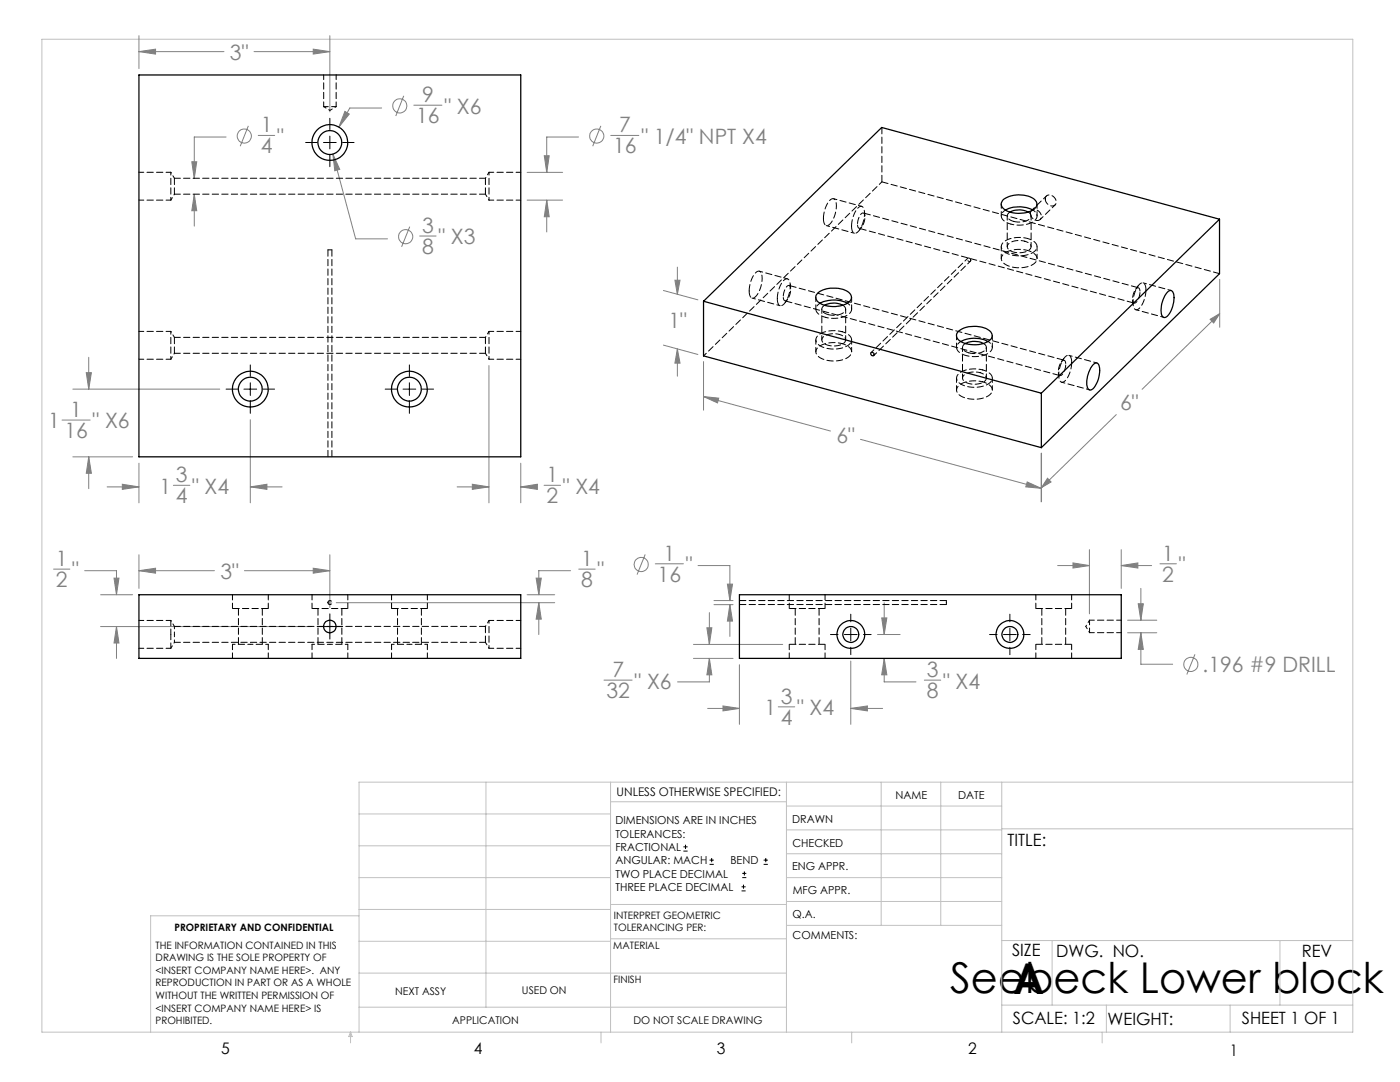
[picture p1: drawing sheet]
<svg xmlns="http://www.w3.org/2000/svg" width="279mm" height="216mm" viewBox="0 0 279 216" stroke-linecap="round" stroke-linejoin="round" font-family="sans-serif">
<g fill="none" stroke="#808080" stroke-width=".2">
<path d="M27.7 10.3l3.3-.5v1zM27.7 7.1v6.6M27.7 10.3h17M50.7 10.3h15.1M62.5 9.8l3.3 .5-3.3 .5zM65.8 7.1v15.2M80.6 19.1l-1.6 4M38.3 32.3h1l-.5 3.3zM38.8 38.8l.5 3.3h-1zM38.8 38.8v6.3M45.1 27.3h-6.3v8.3M49.6 25.1l-1.7 4.1"/>
<path d="M51.5 27h3.3M66.4 30.7l1.4 3.1-1 .3zM66.4 30.7l4.6 17h6.3M68.8 22.2l.9 .6-2.1 2.6zM76.2 21.6h-6.4l-2.2 3.8M82.6 21h5.6M105.2 39.9h7.1M105.2 34.4h7.1M108.6 31.1h1l-.5 3.3zM109.1 39.9l.5 3.4h-1zM109.1 39.9v6.4M115.5 27.3h-6.4v7.1"/>
<path d="M119.9 25.1l-1.6 4.1M121.9 27h5.6M81.8 45.2l-1.6 4M83.7 47.1h3.3M132.4 58l6.9 1.8M134.7 55.9h1l-.5 2.8zM135.2 53.3v5.4M243.4 55.7v9.6M14.5 77.6h29.4M17.2 74.4h1l-.5 3.2zM17.7 71.3v6.3M97.6 73v27.3"/>
<path d="M132.4 68.9l6.9 1.8M135.2 69.6l.5 2.9h-1zM135.2 69.6v5.5M140.4 72.1v9.7M140.4 79.1l25.3 6.9M140.4 79.1l3 .3-.2 1zM241.5 63.7l1.9-1.1-1.2 1.9zM243.4 62.6l-15.5 15.1M12.4 83.8h5.6M14.5 91.2h12M17.7 91.2l.5 3.2h-1zM17.7 91.2v6.3"/>
<path d="M21.4 97.2h6.3M24.4 96.6l3.3 .6-3.3 .4zM27.7 92.4v7.9M34.6 96.8h3.3M50 97.2l3.3-.6v1zM50 83.7v16.6M50 97.2h6.3M91.2 97.2h6.4M94.3 96.6l3.3 .6-3.3 .4zM103.9 97.2l3.3-.6v1zM103.9 97.2h3.1M103.9 92.4v7.9"/>
<path d="M108.6 96.8h3.3M171.7 87.7l36.1 9.7M205 96.2l2.8 1.2-3.1-.2zM207.8 90.5v9.7M207.9 90.4v9.6M209.1 95.4l.7 .8-1.9 1.1zM222.8 82.7l-14.9 14.6M10.7 113.6h3.2M16.9 113.9h6.3v4.8M20.1 118.7h6.4M22.8 115.4h.9l-.5 3.3zM27.7 113.9l3.3-.5v1z"/>
<path d="M27.7 113.9h15.1M27.7 110.7v6.7M48.8 113.9h17M62.5 113.4l3.3 .5-3.3 .5zM65.8 110.7v10.5M105.2 118.7h5.5M107 115.4h1l-.5 3.3zM113.9 113.9h-6.4v4.8M115.5 113.6h3.3M128.8 110.6l-1.7 4.1M130.8 112.5h5.6M139.3 112.9h6.4v6.9"/>
<path d="M142.5 119.8h3.8M145.2 116.6h1l-.5 3.2zM211.1 112.9h6.3M214.1 112.3l3.3 .6-3.3 .4zM217.4 109.7v12.8M223.8 112.9l3.3-.6v1zM223.8 109.7v7.7M223.8 112.9h6M227.7 117.4v6.4M231.5 112.5h3.3M20.1 125h42M23.2 125l.5 3.3h-.9z"/>
<path d="M23.2 125v6.4M67.1 120.3h43.6M107.5 120.3l.5 3.2h-1zM107.5 120.3v6.3M120.5 135.7h5.7M138.4 128.6h17.8M138.4 131.4h7.9M141.1 125.3h1l-.5 3.3zM141.6 131.4l.5 3.3h-1zM141.6 131.4v4.7h-6.4M141.6 122.2v6.4M142.5 120.6h3.8"/>
<path d="M145.7 120.7l.5 3.2h-1zM145.7 120.6v6.4M147.6 132.6v11.9M169.8 131.9v12.6M175.1 126.6h4.5M176 123.3h1l-.5 3.3zM176.5 131.4l.5 3.3h-1zM176.5 131.4v4.7h6.3M176.5 120.3v6.3M184.5 135.7h3.2M225 123.8h5.9M225 126.3h5.9"/>
<path d="M227.2 120.5h1l-.5 3.3zM227.7 126.3v6.2h6.3M227.7 126.3l.5 3.3h-1zM238.5 130.6l-1.6 4M141.2 141.4h6.4M144.3 140.9l3.3 .5-3.3 .5zM155.3 141h3.3M169.8 141.4l3.3-.5v1zM169.8 141.4h6.3"/>
<circle cx="48.8" cy="27.1" r="1.41"/>
<circle cx="79.8" cy="21.1" r="1.42"/>
<circle cx="119.1" cy="27.1" r="1.41"/>
<circle cx="81" cy="47.2" r="1.42"/>
<circle cx="128" cy="112.6" r="1.41"/>
<circle cx="237.7" cy="132.6" r="1.41"/>
</g>
<g fill="none" stroke="#000" stroke-width=".2">
<path d="M61 28.4h2.3M64.6 28.4h2.5M65.8 23.6v2.3M65.8 27.2v2.5M65.8 31v2.3M68.4 28.4h2.3M45.1 77.6h2.3M48.7 77.6h2.5M50 72.8v2.3M50 76.4v2.5M52.5 77.6h2.3M76.9 77.6h2.3"/>
<path d="M80.4 77.6h2.6M81.7 72.8v2.3M81.7 76.4v2.5M84.2 77.6h2.3M50 80.2v2.3M81.7 80.2v2.3M63.3 125h5M65.8 122.5v5M165.7 126.6h1.6M168.5 126.6h2.6M169.8 122.6v1.5M169.8 125.3v2.6"/>
<path d="M169.8 129.2v1.4M172.3 126.6h1.5M197.5 126.6h1.5M200.3 126.6h2.5M201.5 122.6v1.5M201.5 125.3v2.6M201.5 129.2v1.4M204.1 126.6h1.5M136.4 169.8h.8M136.4 169h.8M136.8 168.6v.8M141.6 172.5h.9"/>
<path d="M141.6 171.6h.9M142 171.2v.8M148 177.8h.8M148 177h.8M148.1 175.1h.8M148.1 174.3h.8M148.4 176.5v.8M148.6 173.9v.8M152.4 172.5h.8M152.4 171.6h.8M152.8 171.2v.8"/>
</g>
<g fill="none" stroke="#c0c0c0" stroke-width=".2">
<path d="M8.4 7.8h261.6v198.2h-261.6zM65.5 119.9l.7 .7M65.8 119.7v1.1M66.2 119.9l-.7 .7M65.3 120.3h1M97 156.1v44.9M121.8 156.1v49.9M121.8 160h35.2M157 156.1v49.9M175.9 156.1v28.5M187.7 156.1v28.5M199.9 156.1v49.9"/>
<path d="M270 156.1h-198.4v49.9M71.6 175.1h50.2M71.6 168.8h50.2M71.6 162.4h50.2M157 170.4h42.9M157 165.6h42.9M157 160.8h42.9M157 175.1h42.9M157 179.9h42.9M199.9 165.4h70.1M71.6 194.2h85.4M71.6 187.8h50.2"/>
<path d="M71.6 181.5h50.2M71.6 182.7h-41.5v23.3M121.8 187.3h35.2M121.8 180.5h35.2M157 184.6h42.9M199.9 187.7h70.1M210 187.7v12.9M255.4 187.7v12.9M70 206v2.1M70 206l.3 .8h-.7zM71.6 201h85.4M119.9 206v2.1"/>
<path d="M170 206v2.1M199.9 200.6h70.1M220 206v2.1M220.8 200.6v5.4M245.5 200.6v5.4"/>
</g>
<g fill="#808080">
<path d="M107.5 120.3l.5 3.2h-1zM107 115.4h1l-.5 3.3z"/>
<path d="M68.8 22.2l-1.2 3.2 2.1-2.6zM17.2 74.4h1l-.5 3.2zM17.7 91.2l.5 3.2h-1zM50 97.2l3.3-.6v1zM24.4 96.6l3.3 .6-3.3 .4zM62.5 9.8l3.3 .5-3.3 .5zM27.7 10.3l3.3-.5v1zM66.4 30.7l.4 3.4 1-.3zM38.3 32.3h1l-.5 3.3zM38.8 38.8l.5 3.3h-1zM109.1 39.9l.5 3.4h-1zM108.6 31.1h1l-.5 3.3zM94.3 96.6l3.3 .6-3.3 .4zM103.9 97.2l3.3-.6v1zM23.2 125l.5 3.3h-.9zM22.8 115.4h.9l-.5 3.3zM62.5 113.4l3.3 .5-3.3 .5zM27.7 113.9l3.3-.5v1zM223.8 112.9l3.3-.6v1zM214.1 112.3l3.3 .6-3.3 .4zM145.2 116.6h1l-.5 3.2zM145.7 120.7l.5 3.2h-1zM227.2 120.5h1l-.5 3.3zM227.7 126.3l.5 3.3h-1zM141.1 125.3h1l-.5 3.3zM141.6 131.4l.5 3.3h-1zM176 123.3h1l-.5 3.3zM176.5 131.4l.5 3.3h-1zM169.8 141.4l3.3-.5v1zM144.3 140.9l3.3 .5-3.3 .5zM140.4 79.1l3 .3-.2 1zM205 96.2l2.8 1.2-3.1-.2zM209.1 95.4l.7 .8-1.9 1.1zM241.5 63.7l1.9-1.1-1.2 1.9zM134.7 55.9h1l-.5 2.8zM135.2 69.6l.5 2.9h-1z"/>
</g>
<g fill="none" stroke="#000" stroke-width=".25">
<path d="M27.7 15h76.2v76.2h-76.2zM200.3 39.8a5.5 5.5 0 0 1 6.3 .2 1.24 1.24 0 0 1-.6 2 5.5 5.5 0 0 1-6-.6 1.13 1.13 0 0 1 .3-1.6zM163.3 58.4a5.6 5.6 0 0 1 6.3 .2 1.24 1.24 0 0 1-.6 2 5.5 5.5 0 0 1-6-.6l-.1-.3a1.05 1.05 0 0 1 .4-1.3zM200.7 41.9a6.1 6.1 0 0 1 5.4 0M201.6 42.3a4 4 0 0 1 3.6 0M233.1 58.2a.65 .65 0 0 1 .8-.2 .65 .65 0 0 1 .3 .7 5.3 5.3 0 0 1-1.5 4.6 .64 .64 0 0 1-.9-.7 5.6 5.6 0 0 1 1.3-4.4zM243.4 43.7l-35.6 34.8M243.4 43.7v10.9l-35.6 34.7M243.4 43.7l-67.4-18.3-35.6 34.7M140.4 60.1v10.9l67.4 18.3M140.4 60.1l67.4 18.4M163.7 60.5a6.1 6.1 0 0 1 5.4 0"/>
<path d="M164.6 60.9a3.7 3.7 0 0 1 3.6 0M191.3 66a5.6 5.6 0 0 1 6.4 .2 1.24 1.24 0 0 1-.6 2 5.5 5.5 0 0 1-6-.6l-.1-.3a1.1 1.1 0 0 1 .3-1.3zM191.7 68.2a5.8 5.8 0 0 1 5.5 0M192.7 68.5a4 4 0 0 1 3.6 0M207.8 78.5v10.8M218.1 72.8a.68 .68 0 0 1 .8-.4 .68 .68 0 0 1 .5 .8 5.2 5.2 0 0 1-1.5 4.6 .64 .64 0 0 1-.9-.7 5.6 5.6 0 0 1 1.1-4.3zM27.7 118.7h76.2v12.7h-76.2zM147.6 118.7h76.2v12.7h-76.2z"/>
<circle cx="65.8" cy="28.5" r="2.38"/>
<circle cx="65.8" cy="28.4" r="3.6"/>
<circle cx="50" cy="77.7" r="2.38"/>
<circle cx="50" cy="77.6" r="3.6"/>
<circle cx="81.7" cy="77.7" r="2.38"/>
<circle cx="81.7" cy="77.6" r="3.6"/>
<circle cx="174.1" cy="70.6" r=".34"/>
<circle cx="65.8" cy="125" r="1.24"/>
<circle cx="169.8" cy="126.6" r="1.58"/>
<circle cx="169.8" cy="126.6" r="2.78"/>
<circle cx="201.5" cy="126.6" r="1.58"/>
<circle cx="201.6" cy="126.6" r="2.78"/>
</g>
<g fill="none" stroke="#000" stroke-width=".2" stroke-dasharray="1.3 .6" stroke-dashoffset=".4">
<path d="M66.2 49.9h-.8M157.8 57.6l-.1-.9M162.8 59.3v2.4M171.5 45.9l.5-.7M172.6 43.1l-.1-.9M199.8 40.7v2.4M199.8 49.2v2.4M200.7 41.9a1.3 1.3 0 0 0-.9 1.3 1.3 1.3 0 0 0 1.1 1.2l.8 .3M201 43.1v6.1M205.8 49.2v-6.1M207 43.1v-2.4M207 51.6v-2.4"/>
<path d="M226 59.9l.1 .9M227.1 57.1l-.5 .7M156.7 60.4l.5-.7M162.8 67.8v2.4M163.7 60.5a1.3 1.3 0 0 0-.9 1.3 1.3 1.3 0 0 0 1.1 1.2l.8 .3M164 61.7v6.1M168.8 67.8v-6.1M170 61.7v-2.4M170 70.2v-2.4M190.9 66.9v2.4M190.9 75.4v2.4M191.7 68.1a1.3 1.3 0 0 0-.8 1.4 1.3 1.3 0 0 0 1.1 1.1l.8 .3"/>
<path d="M192.1 69.3v6.1M196.9 75.4v-6.1M198 69.3v-2.4M198 77.8v-2.4M211.2 74.3l.1 .9M212.3 71.5l-.5 .7"/>
</g>
<g fill="none" stroke="#000" stroke-width=".2" stroke-dasharray="1.3 .6" stroke-dashoffset=".3">
<path d="M64.6 14.9v6.4M27.7 39.9h6.4M34.1 34.4h-6.4M64.6 21.3h2.5M67.1 21.3v-6.4M97.6 39.9h6.3M103.9 34.4h-6.3M27.7 71.7h6.4M34.1 66.1h-6.4M97.6 71.7h6.3M103.9 66.1h-6.3M27.7 129.4h6.4"/>
<path d="M34.1 123.8h-6.4M65.4 120.2a.4 .4 0 0 1 .6-.3 .4 .4 0 0 1 .1 .6 .4 .4 0 0 1-.6-.1l-.1-.2M97.6 129.4h6.3M103.9 123.8h-6.3M217.4 123.7v2.5M217.4 126.2h6.4M223.8 123.7h-6.4"/>
</g>
<g fill="none" stroke="#000" stroke-width=".2" stroke-dasharray="1.3 .6" stroke-dashoffset=".7">
<path d="M34.1 39.9v-5.5M34.1 39.9l.7-1.2M34.8 35.6l-.7-1.2M64.6 21.3l1.2 .7M65.8 22l1.3-.7M96.9 38.7l.7 1.2M97.6 34.4v5.5M97.6 34.4l-.7 1.2M201.7 44.7a5.1 5.1 0 0 0 5.1-1.1 1.22 1.22 0 0 0-.7-1.7M34.1 71.7v-5.6M34.1 71.7l.7-1.2M34.8 67.3l-.7-1.2"/>
<path d="M96.9 70.5l.7 1.2M97.6 66.1v5.6M97.6 66.1l-.7 1.2M164.7 63.3a5.1 5.1 0 0 0 5.1-1.1 1.22 1.22 0 0 0-.7-1.7M192.8 70.9a5.1 5.1 0 0 0 5.1-1 1.22 1.22 0 0 0-.7-1.8M34.1 129.4l.7-1.2M34.8 125l-.7-1.2M96.9 128.2l.7 1.2M97.6 123.8v5.6M97.6 123.8l-.7 1.2M216.7 125l.7 1.2M217.4 123.7l-.7 1.3"/>
</g>
<g fill="none" stroke="#000" stroke-width=".2" stroke-dasharray="1.3 .6">
<path d="M34.8 38.7v-3.1M96.9 35.6v3.1M176 25.4v10.9M208.6 39.7a.95 .95 0 0 1 .8-.8 .95 .95 0 0 1 1 .5 .96 .96 0 0 1 .2 1.5 .96 .96 0 0 1-1.5-.2l-.4-.4-.1-.6M65.4 49.9v41.2M149.5 58.1a5.2 5.2 0 0 1 1.6-3.9 .64 .64 0 0 1 .9 .6 5.3 5.3 0 0 1-1.5 4.6 .64 .64 0 0 1-.9-.6l-.1-.7M155.1 59.6a5.2 5.2 0 0 1 1.6-3.9 .64 .64 0 0 1 1 .6 5.3 5.3 0 0 1-1.6 4.6 .64 .64 0 0 1-.9-.6l-.1-.7M164.3 43.6a5.2 5.2 0 0 1 1.6-3.9 .64 .64 0 0 1 1 .7 5.3 5.3 0 0 1-1.6 4.6 .64 .64 0 0 1-.9-.7l-.1-.7M169.9 45.1a5.2 5.2 0 0 1 1.7-3.9 .64 .64 0 0 1 .9 .7 5.3 5.3 0 0 1-1.6 4.6 .64 .64 0 0 1-.9-.7l-.1-.7M205.2 42.3a.87 .87 0 0 1 .6 .9 .87 .87 0 0 1-.7 .8l-1.6 .3-1.2-.1M205.6 42.6a.95 .95 0 0 1 .8-.9 .95 .95 0 0 1 1 .6 .96 .96 0 0 1 .2 1.5 .96 .96 0 0 1-1.5-.2l-.3-.5-.2-.5M228.7 57.9l-.1-.7a.69 .69 0 0 0-.5-.8 .69 .69 0 0 0-.8 .5 5.2 5.2 0 0 0-.9 4.7 .67 .67 0 0 0 1.1-.2 5.9 5.9 0 0 0 1.2-3.5"/>
<path d="M243.4 54.6l-67.4-18.3M34.8 70.5v-3.2M96.9 67.3v3.2M168.2 60.9a.87 .87 0 0 1 .6 .9 .87 .87 0 0 1-.8 .8l-1.5 .3-1.2-.1M196.3 68.5a.87 .87 0 0 1 .5 .9 .87 .87 0 0 1-.7 .8l-1.5 .3-1.2-.1M213.9 72.3l-.1-.7a.69 .69 0 0 0-.5-.7 .69 .69 0 0 0-.8 .4 5.2 5.2 0 0 0-.9 4.7 .67 .67 0 0 0 1.1-.1 5.9 5.9 0 0 0 1.2-3.6M66.2 91.1v-41.2M188.9 119.8h-41.3M96.9 125v3.2M147.6 120.6h41.3M188.9 120.2v-.4M188.9 120.6v-.4"/>
</g>
<path d="M34.8 38.7h62.1M96.9 35.6h-62.1M34.8 70.5h62.1M96.9 67.3h-62.1M34.8 128.2h62.1M96.9 125h-62.1" fill="none" stroke="#000" stroke-width=".2" stroke-dasharray="1.3 .6" stroke-dashoffset=".1"/>
<g fill="none" stroke="#000" stroke-width=".2" stroke-dasharray="1.3 .6" stroke-dashoffset="-.1">
<path d="M46.4 121.4h7.1M47.6 121.4v7.2M52.3 128.6v-7.2M62.3 121.4h7.1M63.5 121.4v7.2M68.2 128.6v-7.2M78.1 121.4h7.2M79.3 121.4v7.2M84.1 128.6v-7.2M157.5 121.4h7.2M158.7 121.4v7.2M163.5 128.6v-7.2"/>
<path d="M164.7 128.6h-7.2M206.7 121.4h7.2M207.9 121.4v7.2M212.7 128.6v-7.2M213.9 128.6h-7.2"/>
</g>
<path d="M34.8 126.6v-1.6M34.8 128.2v-1.6M50 128.6h-3.6M53.5 128.6h-3.5M65.8 128.6h-3.5M69.4 128.6h-3.6M81.7 128.6h-3.6M85.3 128.6h-3.6" fill="none" stroke="#000" stroke-width=".2" stroke-dasharray="1.3 .6" stroke-dashoffset=".8"/>
<g fill="none" stroke="#000" stroke-width=".2" stroke-dasharray="1.3 .6" stroke-dashoffset=".2">
<path d="M202.3 44.2l-.4-.1a.92 .92 0 0 1-.8-.8 .92 .92 0 0 1 .5-1M165.3 62.8l-.4-.1a.92 .92 0 0 1-.9-.8 .92 .92 0 0 1 .6-1M193.4 70.4l-.4-.1a.92 .92 0 0 1-.9-.8 .92 .92 0 0 1 .6-1M46.4 118.6v2.8M62.3 118.6v2.8M78.1 118.6v2.8M157.5 118.6v2.8M206.7 118.6v2.8M34.1 126.6v-2.8M34.1 129.4v-2.8M46.4 128.6v2.7M53.5 121.4v-2.8"/>
<path d="M53.5 131.3v-2.7M62.3 128.6v2.7M69.4 121.4v-2.8M69.4 131.3v-2.7M78.1 128.6v2.7M85.3 121.4v-2.8M85.3 131.3v-2.7M157.5 128.6v2.7M164.7 121.4v-2.8M164.7 131.3v-2.7M206.7 128.6v2.7M213.9 121.4v-2.8"/>
<path d="M213.9 131.3v-2.7"/>
</g>
<g fill="none" stroke="#000" stroke-width=".2" stroke-dasharray="1.3 .6" stroke-dashoffset=".5">
<path d="M208.8 39.1l-2.9 2.9M193.1 51.5l-19.2 18.8M193.7 51.9a.34 .34 0 0 0-.3-.4 .34 .34 0 0 0-.3 .4l.3 .3 .2-.1 .1-.2M204.5 48.1a3.3 3.3 0 0 0-3.4 .8 1.04 1.04 0 0 0 1 1.3 3.5 3.5 0 0 0 3.5-.6 .93 .93 0 0 0-.7-1.4l-.4-.1M205.1 47.6a1.99 1.99 0 0 1 1.9 1.8 3.4 3.4 0 0 1-3.5 1.7 3.6 3.6 0 0 1-3.6-1.6 1.82 1.82 0 0 1 1.7-1.9l2-.2 1.5 .2M205.1 50a1.99 1.99 0 0 1 1.9 1.7 3.4 3.4 0 0 1-3.5 1.7 3.6 3.6 0 0 1-3.6-1.6 1.82 1.82 0 0 1 1.7-1.8l2-.2 1.5 .2M207.6 43.8l3-2.9M167.5 66.7a3.3 3.3 0 0 0-3.4 .8 1.04 1.04 0 0 0 1 1.3 3.5 3.5 0 0 0 3.5-.6 .93 .93 0 0 0-.7-1.4l-.4-.1M168.1 66.2a1.99 1.99 0 0 1 1.8 1.8 3.4 3.4 0 0 1-3.4 1.7 3.6 3.6 0 0 1-3.6-1.6 1.82 1.82 0 0 1 1.7-1.9l2-.2 1.5 .2M168.1 68.6a1.99 1.99 0 0 1 1.8 1.7 3.4 3.4 0 0 1-3.4 1.7 3.6 3.6 0 0 1-3.6-1.6 1.82 1.82 0 0 1 1.7-1.8l2-.2 1.5 .2M174.4 70.9l19.3-18.8M195.6 74.4a3.3 3.3 0 0 0-3.4 .7 1.04 1.04 0 0 0 1 1.4 3.5 3.5 0 0 0 3.5-.6 .93 .93 0 0 0-.8-1.4l-.3-.1"/>
<path d="M196.1 73.8a1.99 1.99 0 0 1 1.9 1.8 3.4 3.4 0 0 1-3.4 1.7 3.6 3.6 0 0 1-3.7-1.6 1.82 1.82 0 0 1 1.7-1.8l2-.3 1.5 .2M196.1 76.2a1.99 1.99 0 0 1 1.9 1.8 3.4 3.4 0 0 1-3.4 1.7 3.6 3.6 0 0 1-3.7-1.6 1.82 1.82 0 0 1 1.7-1.9l2-.2 1.5 .2"/>
</g>
<path d="M156.3 59.2a2.22 2.22 0 0 1 1.2-2.2 2.28 2.28 0 0 1-.3 2.7l-.3 .3h-.3l-.3-.8M171.1 44.8a2.22 2.22 0 0 1 1.2-2.3 2.28 2.28 0 0 1-.3 2.8l-.3 .2h-.3l-.3-.7M171.5 45.6l54.9 14.9M227.2 57.4l-54.9-14.9M227.5 58.2l-.3-.8a1.38 1.38 0 0 0-1.1 1.5l-.1 .9a.49 .49 0 0 0 .4 .7 .49 .49 0 0 0 .6-.4l.4-.9 .1-1M156.6 60l54.9 14.9M212.4 71.9l-54.9-14.9M212.7 72.7l-.3-.8a1.38 1.38 0 0 0-1.1 1.4l-.1 1a.49 .49 0 0 0 .3 .6 .49 .49 0 0 0 .7-.4l.3-.8 .2-1" fill="none" stroke="#000" stroke-width=".2" stroke-dasharray="1.3 .6" stroke-dashoffset="-.2"/>
<path d="M176 36.3l-35.6 34.7M150.1 59.5l5.6 1.5M157.2 55.6l-5.7-1.5M164.9 45l5.6 1.5M172 41.2l-5.6-1.6M233.7 58l-5.6-1.6M211.9 76.3l5.6 1.5M218.9 72.4l-5.6-1.5M226.7 61.8l5.6 1.5" fill="none" stroke="#000" stroke-width=".2" stroke-dasharray="1.3 .6" stroke-dashoffset=".6"/>
<g font-size="8.5">
<text x="189.6" y="198.1">Seebeck Lower block</text>
<text x="202.2" y="198.3">A</text>
</g>
<g font-size="4.2" fill="#808080">
<text x="45.9" y="11.9">3&quot;</text>
<text x="84.2" y="20.3">9</text>
<text x="88.7" y="22.7">&quot; X6</text>
<text x="52" y="26.4">1</text>
<text x="55.3" y="28.7">&quot;</text>
<text x="83.1" y="24.5">16</text>
<text x="123.5" y="26.4">7</text>
<text x="128" y="28.7">&quot; 1/4&quot; NPT X4</text>
<text x="52" y="30.6">4</text>
<text x="122.4" y="30.6">16</text>
<text x="84.2" y="46.4">3</text>
<text x="84.2" y="50.6">8</text>
<text x="87.5" y="48.8">&quot; X3</text>
<text x="133.4" y="65.4">1&quot;</text>
<text x="14" y="83.2">1</text>
<text x="223.5" y="81.8">6&quot;</text>
<text x="9.6" y="85.5">1</text>
<text x="12.9" y="87.4">16</text>
<text x="18.5" y="85.5">&quot; X6</text>
<text x="166.9" y="88.4">6&quot;</text>
<text x="31.8" y="98.5">1</text>
<text x="35.1" y="96.2">3</text>
<text x="35.1" y="100.4">4</text>
<text x="38.4" y="98.5">&quot; X4</text>
<text x="109.1" y="96.2">1</text>
<text x="109.1" y="100.4">2</text>
<text x="112.3" y="98.5">&quot; X4</text>
<text x="11.2" y="112.9">1</text>
<text x="116" y="112.9">1</text>
<text x="132.4" y="111.9">1</text>
<text x="232" y="111.9">1</text>
<text x="11.2" y="117.1">2</text>
<text x="14.4" y="115.2">&quot;</text>
<text x="44" y="115.5">3&quot;</text>
<text x="116" y="117.1">8</text>
<text x="119.3" y="115.2">&quot;</text>
<text x="131.2" y="116.1">16</text>
<text x="136.9" y="114.2">&quot;</text>
<text x="232" y="116.1">2</text>
<text x="235.2" y="114.2">&quot;</text>
<text x="122.2" y="135.1">7</text>
<text x="126.7" y="137.4">&quot; X6</text>
<text x="184.9" y="135.1">3</text>
<text x="188.2" y="137.4">&quot; X4</text>
<text x="240" y="134.1">.196 #9 DRILL</text>
<text x="121" y="139.3">32</text>
<text x="152.5" y="142.7">1</text>
<text x="155.8" y="140.4">3</text>
<text x="159.1" y="142.7">&quot; X4</text>
<text x="184.9" y="139.3">8</text>
<text x="155.8" y="144.6">4</text>
</g>
<g font-size="3.4">
<text x="201.1" y="168.8">TITLE:</text>
<text x="202" y="190.8">SIZE</text>
<text x="210.8" y="190.9">DWG. NO.</text>
<text x="259.8" y="191">REV</text>
<text x="202.1" y="204.4">SCALE: 1:2</text>
<text x="221" y="204.5">WEIGHT:</text>
<text x="247.8" y="204.4">SHEET 1 OF 1</text>
</g>
<g font-size="3.2">
<text x="44.2" y="210.4">5</text>
<text x="94.6" y="210.3">4</text>
<text x="143.1" y="210.4">3</text>
<text x="193.2" y="210.3">2</text>
<text x="245.4" y="210.6">1</text>
</g>
<text font-size="2.4" x="123.1" y="158.9">UNLESS OTHERWISE SPECIFIED:</text>
<g font-size="2.2">
<text x="178.7" y="159.4">NAME</text>
<text x="191.2" y="159.4">DATE</text>
<text x="122.8" y="164.5">DIMENSIONS ARE IN INCHES</text>
<text x="122.8" y="167.1">TOLERANCES:</text>
<text x="158.1" y="164.2">DRAWN</text>
<text x="122.8" y="169.8">FRACTIONAL</text>
<text x="122.8" y="172.5">ANGULAR: MACH</text>
<text x="145.8" y="172.5">BEND</text>
<text x="158.1" y="173.7">ENG APPR.</text>
<text x="158.2" y="169.1">CHECKED</text>
<text x="122.8" y="175.1">TWO PLACE DECIMAL</text>
<text x="122.8" y="177.8">THREE PLACE DECIMAL</text>
<text x="158.2" y="178.4">MFG APPR.</text>
<text x="158.2" y="183.2">Q.A.</text>
<text x="158.2" y="187.4">COMMENTS:</text>
</g>
<g font-size="2.1">
<text x="78.8" y="198.5">NEXT ASSY</text>
<text x="104.2" y="198.4">USED ON</text>
<text x="90.2" y="204.3">APPLICATION</text>
<text x="126.4" y="204.3">DO NOT SCALE DRAWING</text>
</g>
<g font-size="2">
<text x="34.8" y="185.7">PROPRIETARY AND CONFIDENTIAL</text>
<text x="122.5" y="183.3">INTERPRET GEOMETRIC</text>
<text x="122.5" y="185.9">TOLERANCING PER:</text>
<text x="31.1" y="189.3">THE INFORMATION CONTAINED IN THIS</text>
<text x="31.1" y="191.8">DRAWING IS THE SOLE PROPERTY OF</text>
<text x="122.4" y="189.4">MATERIAL</text>
<text x="31.1" y="194.3">&lt;INSERT COMPANY NAME HERE&gt;. ANY</text>
<text x="31.1" y="196.8">REPRODUCTION IN PART OR AS A WHOLE</text>
<text x="122.4" y="196.2">FINISH</text>
<text x="31.1" y="199.4">WITHOUT THE WRITTEN PERMISSION OF</text>
<text x="31.1" y="201.9">&lt;INSERT COMPANY NAME HERE&gt; IS</text>
<text x="31.1" y="204.4">PROHIBITED.</text>
</g>
</svg>
